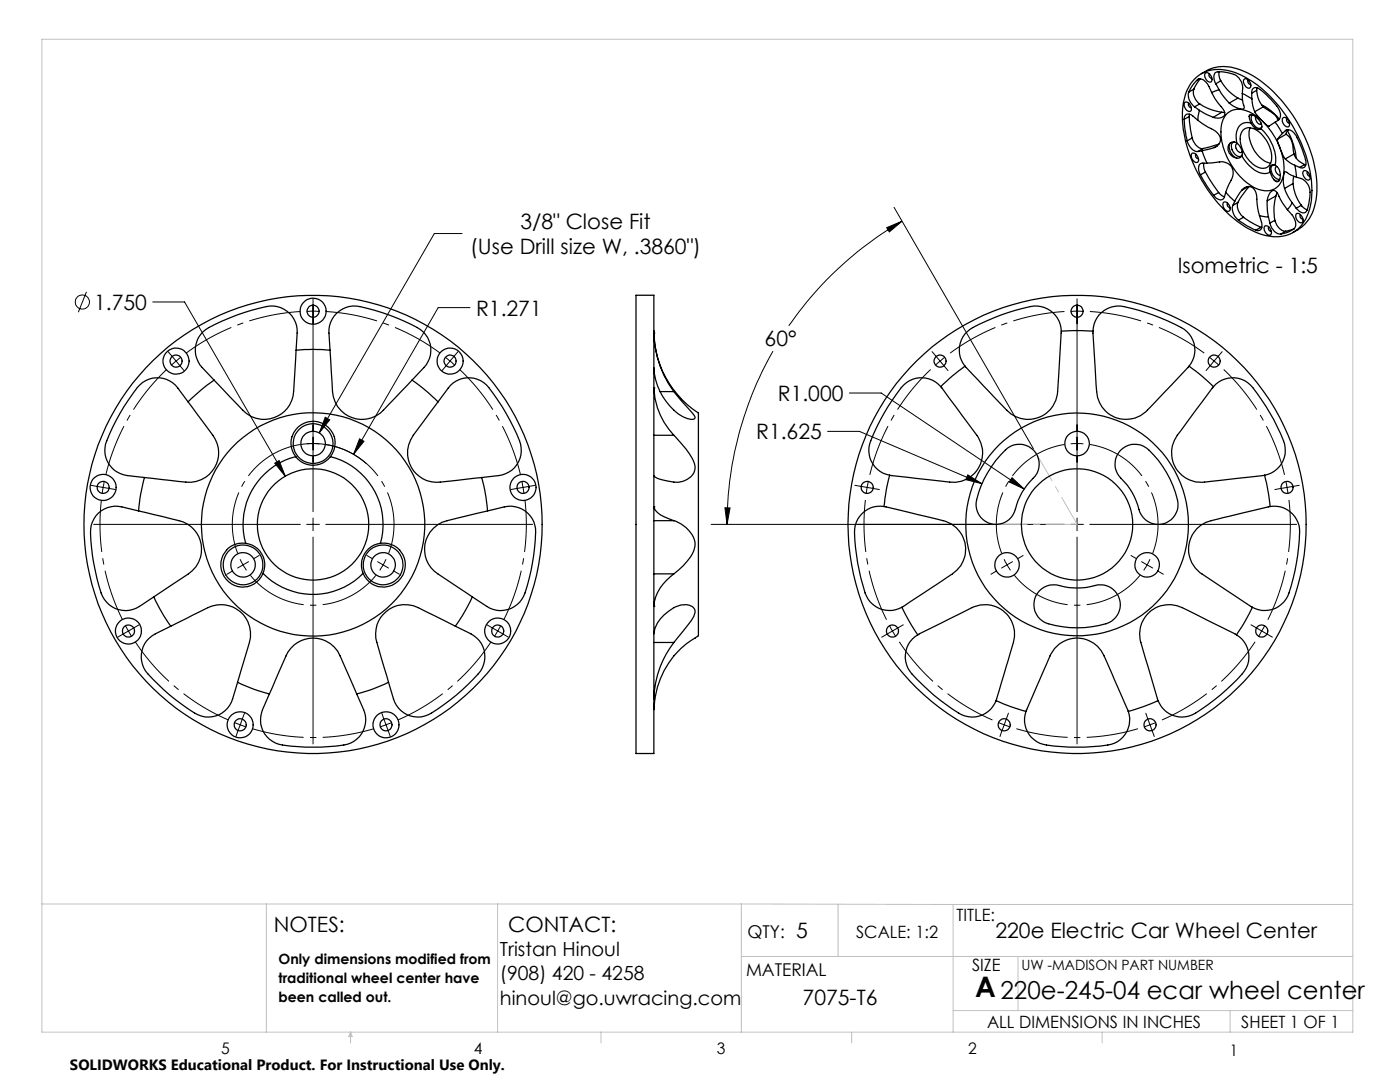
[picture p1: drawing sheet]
<svg xmlns="http://www.w3.org/2000/svg" width="279mm" height="216mm" viewBox="0 0 279 216" stroke-linecap="round" stroke-linejoin="round" font-family="sans-serif">
<g fill="none" stroke="#c0c0c0" stroke-width=".2">
<path d="M8.4 7.8h261.6v198.2h-261.6zM8.4 180.4h139.6M53.2 180.4v25.6M99.3 180.4v25.6M148 180.4v25.6M148 190.9h122M148 180.4l42.2 .1M167.3 180.4v10.5M190.2 180.5v25.5M190.2 180.5h79.8M203.2 190.9v10.7M70 206v2.1"/>
<path d="M70 206l.3 .8h-.7zM119.9 206v2.1M170 206v2.1M190.2 201.6h79.8M220 206v2.1M245.5 201.6v4.4"/>
</g>
<g fill="none" stroke="#000" stroke-width=".2">
<path d="M17.3 58.2l-1.7 4.1M62.5 59.6v42.5M92.2 46.6h-5.5l-23 39.8M177 45.4l3-1.3-2.5 2.2zM178.4 41.4l27.8 48.1M180 44.1a71.1 71.1 0 0 0-22.6 20.9M214.9 59.6v42.5M30.5 60.3h6.3l20.1 34.7M33.5 70.2l1.6 1.8M35.1 72l-.9 .9M35.1 72l1.6 1.9M36.1 71.3l-1 .7"/>
<path d="M61.2 62.1h2.5M88.8 71.3l1 .7M89.8 72l1 .9M89.8 72l-1.6 1.9M91.4 70.2l-1.6 1.8M93.8 61.4h-6.3l-16.9 29.3M154.3 70.1a69.6 69.6 0 0 0-9.2 34.5M169.5 78.4h6.4l28.5 19.2M186 70.2l1.6 1.8M187.6 72l-.9 .9M187.6 72l1.6 1.9M188.6 71.3l-1 .7"/>
<path d="M213.7 62.1h2.5M241.3 71.3l1 .7M242.3 72l1 .9M242.3 72l-1.6 1.9M243.9 70.2l-1.6 1.8M18.1 96.8l2.5 .5M20.6 97.3l-.2 1.2M20.6 97.3l2.4 .4M20.8 96l-.2 1.3M54.8 92.4l.9-.5 1.2 3.1zM60 88.7a16.1 16.1 0 0 1 13.1 3.8M61.2 88.5h2.5"/>
<path d="M64.9 83.3l.9 .5-2.1 2.6zM71.8 87.6l.8 .5-2 2.6zM104.1 96l.3 1.3M104.4 97.3l.2 1.2M104.4 97.3l-2.4 .4M106.8 96.8l-2.4 .5M165.2 86.1h6.3l24.5 10.4M170.6 96.8l2.5 .5M173.1 97.3l-.2 1.2M173.1 97.3l2.4 .4M173.3 96l-.2 1.3M193.1 94.8l2.9 1.7-3.2-.8z"/>
<path d="M202 95.3l2.4 2.3-3-1.4zM213.7 88.5h2.5M256.6 96l.3 1.3M256.9 97.3l.2 1.2M256.9 97.3l-2.5 .4M259.3 96.8l-2.4 .5M18.7 104.6h41.2M46.3 114l-1 .6M47.9 111.6l1.3 2.2M49.6 112.1l-2.2 1.2M51.7 110.8l-1 .6M61.2 104.6h2.5"/>
<path d="M62.5 103.4v2.5M62.5 107.2v41.2M65 104.6h41.3M73.2 110.8l1.1 .6M75.4 112.1l1 .6M76.4 112.7l-.6 1.1M76.4 112.7l1.1 .6M77 111.6l-.6 1.1M78.7 114l1 .6M141.9 104.6h70.5M144.7 101.3l1 .1-.6 3.2zM198.8 114l-1 .6"/>
<path d="M200.4 111.6l1.2 2.2M202.1 112.1l-2.2 1.2M204.2 110.8l-1 .6M213.7 104.6h2.5M214.9 103.4v2.5M214.9 107.2v41.2M217.5 104.6h41.3M225.7 110.8l1 .6M227.8 112.1l1.1 .6M228.9 112.7l-.7 1.1M228.9 112.7l1.1 .6M229.5 111.6l-.6 1.1"/>
<path d="M231.1 114l1.1 .6M25 124.8l.6 1.1M25.6 125.9l.7 1.1M25.6 125.9l-2.1 1.2M27.8 124.7l-2.2 1.2M97.2 124.7l2.1 1.2M99.3 125.9l-.6 1.1M99.3 125.9l2.2 1.2M99.9 124.8l-.6 1.1M177.5 124.8l1.3 2.2M180.3 124.7l-4.3 2.4M249.7 124.7l4.2 2.4"/>
<path d="M252.4 124.8l-1.3 2.2M46.7 144.2l1.2 .4M47.9 144.6l1.2 .4M47.9 144.6l-.8 2.4M48.8 142.3l-.9 2.3M76.2 142.3l.8 2.3M77 144.6l-1.2 .4M77 144.6l.9 2.4M78.2 144.2l-1.2 .4M199.2 144.2l1.2 .4M200.4 144.6l1.2 .4M200.4 144.6l-.8 2.4"/>
<path d="M201.3 142.3l-.9 2.3M228.7 142.3l.8 2.3M229.5 144.6l-1.2 .4M229.5 144.6l.9 2.4M230.7 144.2l-1.2 .4"/>
<circle cx="16.4" cy="60.3" r="1.41"/>
</g>
<g fill="none" stroke="#000" stroke-width=".2" stroke-dasharray="15.2 1.3 1.3 1.3" stroke-dashoffset="4.8" stroke-linecap="butt">
<path d="M33.3 73.7a42.5 42.5 0 0 0-12.2 21.1M60 62.2a42.5 42.5 0 0 0-22.9 8.3M87.9 70.5a42.5 42.5 0 0 0-22.9-8.3M185.7 73.7a42.5 42.5 0 0 0-12.1 21.1M212.4 62.2a42.5 42.5 0 0 0-22.8 8.3M240.3 70.5a42.5 42.5 0 0 0-22.8-8.3M20.2 99.8a42.5 42.5 0 0 0 4.2 23.9M103.9 94.8a42.5 42.5 0 0 0-12.2-21.1M172.7 99.8a42.5 42.5 0 0 0 4.2 23.9M256.4 94.8a42.5 42.5 0 0 0-12.2-21.1M27 128.1a42.5 42.5 0 0 0 18.6 15.6M100.5 123.7a42.5 42.5 0 0 0 4.3-23.9"/>
<path d="M179.5 128.1a42.5 42.5 0 0 0 18.6 15.6M253 123.7a42.5 42.5 0 0 0 4.2-23.9M50.4 145.4a42.5 42.5 0 0 0 24.2 0M79.4 143.7a42.5 42.5 0 0 0 18.6-15.6M202.8 145.4a42.5 42.5 0 0 0 24.3 0M231.9 143.7a42.5 42.5 0 0 0 18.6-15.6"/>
</g>
<path d="M60 88.7a16.1 16.1 0 0 0-12.6 21.7M212.4 88.7a16.1 16.1 0 0 0-12.5 21.7M50 114.8a16.1 16.1 0 0 0 25 0M77.6 110.4a16.1 16.1 0 0 0-12.6-21.7M202.4 114.8a16.1 16.1 0 0 0 25.1 0M230 110.4a16.1 16.1 0 0 0-12.5-21.7" fill="none" stroke="#000" stroke-width=".2" stroke-dasharray="15.2 1.3 1.3 1.3" stroke-dashoffset="2.8" stroke-linecap="butt"/>
<path d="M215 104.6l-8.1-14M215 104.6h-16.2" fill="none" stroke="#c0c0c0" stroke-width=".2" stroke-dasharray="15.2 1.3 1.3 1.3" stroke-dashoffset="9.1"/>
<g fill="#000">
<path d="M177 45.4l3-1.3-2.5 2.2zM144.7 101.3l1 .1-.6 3.2z"/>
<path d="M71.8 87.6l-1.2 3.1 2-2.6zM54.8 92.4l2.1 2.6-1.2-3.1zM64.9 83.3l-1.2 3.1 2.1-2.6zM202 95.3l-.6 .9 3 1.4zM193.1 94.8l-.3 .9 3.2 .8z"/>
</g>
<g fill="none" stroke="#000" stroke-width=".25">
<path d="M237.2 18.4a2.78 2.78 0 0 0 1.2 2.9M238.3 17.8a2.87 2.87 0 0 0 1.1 2.9M238.3 17.8l-1.1 .6M238.4 15.8a7.1 7.1 0 0 1 7.4-1.5 22.6 22.6 0 0 1 11.7 10.1 25.6 25.6 0 0 1 4.2 15.5 8 8 0 0 1-4.6 6.9 10.2 10.2 0 0 1-8.5-1.5 28.9 28.9 0 0 1-12.6-21.6 11.1 11.1 0 0 1 2.4-7.9zM239 15.9a1.63 1.63 0 0 1 2.1 1.1l.7 1.5M239 15.9a7.5 7.5 0 0 0-1.8 2.5M239.2 15.8l-.2 .1M239.6 15.7l-.8 1.1-.5 1M239.7 14.7a8.2 8.2 0 0 1 8.8-.4 24.8 24.8 0 0 1 10.8 10.9 24 24 0 0 1 3.3 14.7 8 8 0 0 1-4.6 6.5M240.5 14.7a.91 .91 0 0 1 1.3 .8 .55 .55 0 0 1-.1 .8 .55 .55 0 0 1-.8-.2 1.41 1.41 0 0 1-.4-1.4zM241.4 14.7a.55 .55 0 0 0 .5 .9M241.8 18.5l.6 1.1 1.3 1.6a1.43 1.43 0 0 1 .5 2l-.9 .4-1.2-.2"/>
<path d="M242.6 16.7a1.8 1.8 0 0 1 .1-2.3 6.1 6.1 0 0 1 4.4 1 2.98 2.98 0 0 1 .9 2.2l-.1 1.1M242.6 16.7l.7 1.2M243.3 17.9l-1.5 .6M243.3 17.9l.5 .8 1.5 1.9M243.3 14.3v.1a2.65 2.65 0 0 0 .3 1.7M243.6 16.1a9.6 9.6 0 0 0 3.5 3.5M243.6 16.1l-1 .6M247.1 19.6l.9 .4M247.1 19.6l-1.8 1M247.9 18.7l1.9 1.1M247.9 18.7v.9l.3 1.4a.46 .46 0 0 1 .1 .6 .46 .46 0 0 1-.6 .2l-1.2-.5-1.2-.7M248.3 15.8a1.03 1.03 0 0 1 1.3 .9 .59 .59 0 0 1-.3 .9 .59 .59 0 0 1-.8-.4 1.12 1.12 0 0 1-.2-1.4z"/>
<path d="M249.1 16a.54 .54 0 0 0 .5 .8M249.8 18.6a.94 .94 0 0 1 .6-1.1 .94 .94 0 0 1 1.1 .4l1.7 1.5a7.7 7.7 0 0 1 2.2 3 1.47 1.47 0 0 1-.2 1.6l-.7 .4M249.8 18.6v1.2M249.8 19.8l.2 1.3 .4 1.2M250.8 18a5 5 0 0 0 1.3 3.3M250.8 18l-1 .6M250.9 17.5l-.1 .5M236.3 23.8a.95 .95 0 0 1 .6-1 .95 .95 0 0 1 1.2 .4l.9 .8M236.3 23.8l.2 2.1 .4 2.2M236.5 20.4a1.17 1.17 0 0 1 1.1 1.8 1.24 1.24 0 0 1-1.1-1.8zM236.9 28.1a2.57 2.57 0 0 0 2.2 2.1M237.3 20.6a.55 .55 0 0 0 .4 .8"/>
<path d="M237.3 23.2l.3 2.7 .3 1.6M237.3 23.2l-1 .6M237.4 22.8l-.1 .4M237.9 30.6a1.18 1.18 0 0 1 1.1 1.8 1.24 1.24 0 0 1-1.1-1.8zM237.9 27.5a2.41 2.41 0 0 0 2.2 2.1M237.9 27.5l-1 .6M238.4 21.3l1 .7M238.7 30.8a.55 .55 0 0 0 .5 .8M239 24l2.1 1.4a3.1 3.1 0 0 1 2.5 2.5l-.4 .9-.9 .7M239.4 22l-.4 2M239.4 22l2.7 1.4M239.4 20.7l2.3 1.2 2.1 .5"/>
<path d="M239.4 20.7l-1 .6M239.6 34.9l1.2 2.1 1.4 2M239.9 30.1l.9 2.5M239.9 30.1l-.8 .1M240.1 29.6l-1 .6M240.3 32.6a2.62 2.62 0 0 0 .3 1.7M240.6 34.3l2.6 4.1M240.6 34.3l-1 .6M240.8 32.6h-.8a1.02 1.02 0 0 0-.7 1.5l.3 .8M240.8 32.6l1.5-.1a3.1 3.1 0 0 1 3.5 .8 3.1 3.1 0 0 1-.5 3.5l-.7 1.6M242.3 29.5l-2.4 .6M243 29.1l-.7 .4"/>
<path d="M243.2 38.4l.6 .6 .6 .3M243.2 38.4l-1 .6M243.3 28.8l-3.2 .8M243.8 22.4h.6M243.8 22.4l-1.7 1M244.6 38.4l-.2 .9a.94 .94 0 0 1-1.6 .3l-.6-.6M244.6 38.4l1.8 1.8M244.9 22.7a4 4 0 0 1 4.8-.2 13.4 13.4 0 0 1 6.5 12.2 3.6 3.6 0 0 1-5.3 3 13.5 13.5 0 0 1-7.2-12.3 4.4 4.4 0 0 1 1.2-2.7zM245.6 28.5l.6-.2 .6 .3M245.6 28.5a1.84 1.84 0 0 0-.3 1.9 1.84 1.84 0 0 0 1.5 1.1M245.6 28.5a2.23 2.23 0 0 0 1.2 3M246.4 28.4a.81 .81 0 0 0-.6 1.3 1.86 1.86 0 0 0 1.7 1.5l.4-.3"/>
<path d="M246.8 28.6a2.44 2.44 0 0 1 1 2.5M246.9 28.6a.95 .95 0 0 0 .4 1.7l.3 .1 .3-.1M247.8 38a1.59 1.59 0 0 1 1.8-.7 1.59 1.59 0 0 1 1.2 1.5l.1 2.3 .5 1.9M247.8 38l-1.4 2.2M247.8 31.1a6.4 6.4 0 0 0 4.6 3.5l1.1-.2M247.8 31.1l-.4 .4h-.6M248.1 25.9a2.2 2.2 0 0 1 3 .3 6.4 6.4 0 0 1 2.5 6.3 1.96 1.96 0 0 1-3.1 .6 6.6 6.6 0 0 1-2.9-6.3zM249.1 37.2l-1.3 .8M249.3 37.2l-1.5 1.9-.7 1.3M249.3 23.2v-.2a.77 .77 0 0 1 1.2 .2 2.23 2.23 0 0 1 1.2 2.3l-.1 .2M249.3 23.2l.4 1.4M249.5 25.5a6.2 6.2 0 0 0 2.5 6.4l.6 .3 1 .4"/>
<path d="M249.6 22.9l-.3 .3M249.7 24.6a2.27 2.27 0 0 0-3 2.4l.1 1.6M249.7 24.6a1.84 1.84 0 0 0 1.8 1.2l.1-.1M249.9 22.9a1.93 1.93 0 0 0 1.6 2.7l.3-.3M250.4 22.3l1 1.3 1.4 1.4 .4 .2M250.6 23.3v.1a1.17 1.17 0 0 0 1.1 1.4M251.6 25.7a8.2 8.2 0 0 1 2.9 7.2M251.8 21a10.2 10.2 0 0 1 3.5 2.8M252.1 21.3l2.3 1.6 .4 .5 .2 .6M252.1 21.3l-1.7 1M253.5 34.4l.7 1.4M254.2 35.8l.5 .3h.5"/>
<path d="M254.3 32.9a.87 .87 0 0 0-.5 1.5 1.77 1.77 0 0 0 1.6 1.4M254.5 32.9a2.3 2.3 0 0 1 .6 3.3h-.5l-.4-.4M254.5 32.9a.83 .83 0 0 0-1 .2 .83 .83 0 0 0-.1 1l.1 .3M254.5 24.4l1.4 2.2M254.5 24.4l-1.2 .8M254.6 39.1a10.3 10.3 0 0 0-.2 4.9M254.6 39.1l-1.7 1M254.8 33.2a.88 .88 0 0 0 .2 1.5l.5 .3M254.9 38.5l-.3 .6M255 27.8l.1 .8 .8 2.1 .6 1M255.9 26.6l-.9 1.2M256 23.6a.92 .92 0 0 1 1.3 .8 .55 .55 0 0 1-.1 .9 .55 .55 0 0 1-.8-.3 1.41 1.41 0 0 1-.4-1.4z"/>
<path d="M256.4 37.6l.8 1.8 .7 1.1M256.5 31.7l1.1 .9 .8 .4M256.5 26.1a1.41 1.41 0 0 1 2 .8l1.1 2.1a10.4 10.4 0 0 1 1 3.8 .81 .81 0 0 1-1.2 .6M256.5 26.1l-.6 .5M256.7 26.8l.7 .7 .4 .7 .4 2.5M256.7 26.8l-1.7 1M256.8 25.9l-.3 .2M256.9 23.7a.55 .55 0 0 0 .4 .8M257 26.1a13.7 13.7 0 0 1 1.7 5.5M257.1 25.9l-.3 .5-.1 .4M258.1 36.6a8.1 8.1 0 0 0 1.6 4.4M258.1 36.6l-1.7 1"/>
<path d="M258.2 35.2l-.1 1.4M258.2 30.7a3.7 3.7 0 0 0 2.2 2.1M258.2 30.7l-1.7 1M258.4 33l.3 2.3M258.4 33l1 .4M258.7 35.3l1 .3a3.3 3.3 0 0 1 1.6 4.2 4.1 4.1 0 0 1-.9 2.6 1.74 1.74 0 0 1-1.7-.8M258.7 35.3l-1-.3-1.1-.7a1.61 1.61 0 0 0-.5 1.5l.3 1.8M260.2 34.1a1.17 1.17 0 0 1 1.1 1.8 1.24 1.24 0 0 1-1.1-1.8zM260.4 32.8l.2 .1M260.4 32.8l-1 .6M260.9 34.3a.58 .58 0 0 0 .5 .8M126.9 58.9h3.6v91.5h-3.6z"/>
<path d="M244.2 40.4a1.18 1.18 0 0 1 1.1 1.7 1.24 1.24 0 0 1-1.1-1.7zM245 40.5a.55 .55 0 0 0 .5 .9M246 41a2.83 2.83 0 0 0 1.2 2.9M246.4 40.2l-.4 .8M247.1 40.4a2.81 2.81 0 0 0 1.1 3M247.1 40.4l-1.1 .6M247.2 43.9l1.7 1.2 1.7 .8M248.2 43.4l1.2 .8 2.2 1.2M248.2 43.4l-1 .5M251.4 43l.3 1.3a1.14 1.14 0 0 1-.7 1.7l-.4-.1M251.4 43l1.8 .3M251.6 45.4l-1 .5"/>
<path d="M251.6 45.4h.2M252.3 45.2a.91 .91 0 0 1 1.4 .9 .54 .54 0 0 1-.2 .8 .54 .54 0 0 1-.7-.3 1.33 1.33 0 0 1-.5-1.4zM252.9 40.1a2.18 2.18 0 0 1 1.3-2.1l.3 .1 .4 .4 1 1.9 1 1.4M252.9 40.1v2l.3 1.2M253.2 43.3l.2 1.2M253.2 45.3a.55 .55 0 0 0 .5 .8M253.4 44.5a2.55 2.55 0 0 0 2.2 2.2M254.4 44l.1 .1a2.62 2.62 0 0 0 2.1 2M254.4 44l-1 .5M256.6 46.1l-1 .6M256.9 41.8l.9 1a2.27 2.27 0 0 1 .4 2.9 6.1 6.1 0 0 1-2.6 1M257.9 40.5l-1 1.3"/>
<path d="M257.9 40.5l.8 1.1M258.3 45.6l-1.7 .5M258.7 42.7a1.18 1.18 0 0 1 1.2 1.7 1.24 1.24 0 0 1-1.2-1.7zM259.5 42.8a.55 .55 0 0 0 .5 .9M259.7 41l.4 .5 .8 .4M259.7 41l-1 .6M42.7 75.8a37.9 37.9 0 0 0-5.2 4.4M59.1 69.9a32.6 32.6 0 0 1 6.8 0M59.1 69.9l-.3 4.9a17.4 17.4 0 0 1-.6 5.1 5.9 5.9 0 0 1-9.8 1.9l-5.7-6M59.1 69.9a10.1 10.1 0 0 0-.1-5.6 5.2 5.2 0 0 0-5.8-3.1 41.6 41.6 0 0 0-12.1 4.6 5 5 0 0 0-.7 7.5l2.3 2.5M65.9 69.9l.4 6.2a7.5 7.5 0 0 0 1.8 5.9 5.8 5.8 0 0 0 8.4-.2l5.7-6M65.9 69.9a10.1 10.1 0 0 1 .1-5.6 5.2 5.2 0 0 1 5.8-3.1 41.6 41.6 0 0 1 12.1 4.6 5 5 0 0 1 .7 7.5l-2.4 2.5"/>
<path d="M82.2 75.8a37.9 37.9 0 0 1 5.2 4.4M130.5 66a19.9 19.9 0 0 0 8.9 16.5v43.9a.87 .87 0 0 1-.7 .9 16.8 16.8 0 0 0-8.2 14.3M130.5 77.4a14.7 14.7 0 0 0 4 9.5M130.5 73.3a12.2 12.2 0 0 0 5.8 9.9 2.37 2.37 0 0 0 2.3 .3l.1-.3-.3-.5-3.9-4.6M130.5 66.5a20.5 20.5 0 0 0 4 11.6M130.5 77.4h.1M130.5 66.5h.1M131.7 78.1h2.8M187.7 77.2l5.3 7.1a16 16 0 0 1 2.8 4.1 5.9 5.9 0 0 1-6.3 7.8l-11.9-1.4M187.7 77.2a5.1 5.1 0 0 0-7.8 .1 37.8 37.8 0 0 0-6.5 12 5.1 5.1 0 0 0 4.2 5.5M192.6 73.1l-2.5 1.9-2.4 2.2M211.8 66.1l-.5 8.9a18.4 18.4 0 0 1-.6 4.9 6 6 0 0 1-10.6 1.1l-7.5-7.9"/>
<path d="M211.8 66.1l2.4-.1 3.9 .1M211.8 66.1a5.1 5.1 0 0 0-6.2-4.9 42.1 42.1 0 0 0-12 4.5 5.1 5.1 0 0 0-1 7.4M218.1 66.1l.6 9.6a12.8 12.8 0 0 0 .8 4.7 5.8 5.8 0 0 0 9.5 1.4l8.3-8.7M218.1 66.1a5.1 5.1 0 0 1 6.2-4.9 42.8 42.8 0 0 1 12.1 4.5 5.1 5.1 0 0 1 .9 7.4M237.3 73.1l2.5 1.9 2.4 2.2M242.2 77.2l-5.8 7.7a9.9 9.9 0 0 0-2.6 5 5.9 5.9 0 0 0 6.6 6.3l12-1.4M242.2 77.2a5.1 5.1 0 0 1 7.8 .1 43.3 43.3 0 0 1 6.4 11.3 5.1 5.1 0 0 1-4 6.2M28.8 95.3a34.7 34.7 0 0 0-1.1 6.7M37.5 80.2l3 4a16.8 16.8 0 0 1 2.8 4.3 5.9 5.9 0 0 1-6.2 7.7l-8.3-.9M37.5 80.2l-2-2.8a5.1 5.1 0 0 0-8.1-.1 42.7 42.7 0 0 0-6.3 11.3 5.1 5.1 0 0 0 4.3 6.3l3.4 .4M59 91.1a4.4 4.4 0 0 1 .5-5.9 4.4 4.4 0 0 1 5.9 0 4.4 4.4 0 0 1 .5 5.9M59 91.1a13.9 13.9 0 0 0-10 17.3"/>
<path d="M59 91.1a4.3 4.3 0 0 0 6.9 0M65.9 91.1a13.9 13.9 0 0 1 10 17.3M87.4 80.2l-3.8 5.2a7.6 7.6 0 0 0-2.2 5.5 5.9 5.9 0 0 0 6.5 5.3l8.2-.9M87.4 80.2l2.1-2.8a5.1 5.1 0 0 1 8-.1 42.7 42.7 0 0 1 6.4 11.3 5.1 5.1 0 0 1-4.4 6.3l-3.4 .4M96.1 95.3a34.7 34.7 0 0 1 1.2 6.7M130.5 86.9h4M134.5 86.9l.4 .3a14.9 14.9 0 0 1 3.7 5.4 2.8 2.8 0 0 1-2.3 3.4 7.2 7.2 0 0 1-4-.2l-1.1-.3-.7-.6M177.6 94.8l-.8 3.1-.4 3.2M200.7 89.7a4 4 0 0 1 5.6 .2 4 4 0 0 1-.1 5.6 13.1 13.1 0 0 0-3.8 6.7 4 4 0 0 1-4.9 2.2 4 4 0 0 1-2.6-4.7 20.9 20.9 0 0 1 5.8-10zM223.6 89.9a4 4 0 0 1 5.6-.2 20.1 20.1 0 0 1 5.9 10.6 4 4 0 0 1-3.3 4.3 4 4 0 0 1-4.5-3 13.4 13.4 0 0 0-4-6.6 4 4 0 0 1 .3-5.1zM252.4 94.8l.8 3.9 .3 2.4M27.7 102l4.8 1.1a19.9 19.9 0 0 1 4.9 1.5 5.9 5.9 0 0 1 .2 9.9l-6.9 4.6"/>
<path d="M27.7 102a10.3 10.3 0 0 0-5.5-.9 5 5 0 0 0-4.1 5.2 41.6 41.6 0 0 0 2.4 12.7 5.1 5.1 0 0 0 7.3 2l2.9-1.9M30.7 119.1a36.4 36.4 0 0 0 3.4 5.9M49 108.4a4.4 4.4 0 0 0-4.8 3.4 4.4 4.4 0 0 0 2.9 5.1 4.4 4.4 0 0 0 5.4-2.5M49 108.4a4.4 4.4 0 0 1 3.5 6M52.5 114.4a13.9 13.9 0 0 0 20 0M75.9 108.4a4.4 4.4 0 0 1 4.9 3.4 4.4 4.4 0 0 1-3 5.1 4.4 4.4 0 0 1-5.3-2.5M75.9 108.4a4.4 4.4 0 0 0-3.4 6M94.3 119.1a36.4 36.4 0 0 1-3.4 5.9M97.3 102l-8 1.9a5.9 5.9 0 0 0-4.5 4.7 5.9 5.9 0 0 0 2.6 5.9l6.9 4.6M97.3 102a10.3 10.3 0 0 1 5.5-.9 5 5 0 0 1 4.1 5.2 41.6 41.6 0 0 1-2.4 12.7 5.1 5.1 0 0 1-7.3 2l-2.9-1.9M130.5 101.1a3.3 3.3 0 0 0 2 2l2 .8M130.5 101.1h.1"/>
<path d="M130.5 103.9h4M130.5 114.5h4M134.5 114.5a8.9 8.9 0 0 0-4 6.5M134.5 103.9a6.1 6.1 0 0 1 4.2 4.4l-.1 1.1a8.5 8.5 0 0 1-3.2 4.4l-.9 .7M176.4 101.1l8.7 2a19.1 19.1 0 0 1 4.7 1.4 6 6 0 0 1 2.9 5.6 6 6 0 0 1-3.6 5.1l-9.1 6M176.4 101.1a5.1 5.1 0 0 0-5.9 5.2 41.2 41.2 0 0 0 2.4 12.7 5 5 0 0 0 7.1 2.2M207.4 117.9a4.2 4.2 0 0 1 4.9-.8 13.8 13.8 0 0 0 6.8-.4 4 4 0 0 1 4.4 3.1 4 4 0 0 1-2.8 4.7 20.6 20.6 0 0 1-12.1-.3 4 4 0 0 1-1.2-6.3zM253.5 101.1l-9.4 2.2a13.7 13.7 0 0 0-4.5 1.5 5.9 5.9 0 0 0 .3 9.7l10 6.7M253.5 101.1a5.1 5.1 0 0 1 5.9 5.2 42.5 42.5 0 0 1-2.4 12.7 5.1 5.1 0 0 1-7.1 2.2M34.1 125l4.4-2.3a15.9 15.9 0 0 1 4.7-2 5.9 5.9 0 0 1 6.6 7.5l-2.4 7.9M34.1 125a10.9 10.9 0 0 0-4.8 2.8 5.1 5.1 0 0 0 .2 6.6 40.7 40.7 0 0 0 10 8.2 5 5 0 0 0 6.9-3.1l1-3.4M47.4 136.1a30.2 30.2 0 0 0 6.4 2.4"/>
<path d="M53.8 138.5l1.9-4.6a17.1 17.1 0 0 1 2.4-4.6 5.9 5.9 0 0 1 9.8 1.6l3.3 7.6M53.8 138.5a10.5 10.5 0 0 0-1.8 5.2 5.1 5.1 0 0 0 4.4 5 42.6 42.6 0 0 0 12.9-.2 5.1 5.1 0 0 0 3.3-6.9l-1.4-3.1M77.5 136.1a30.2 30.2 0 0 1-6.3 2.4M90.9 125l-5.8-2.9a6.8 6.8 0 0 0-6.6-1 5.8 5.8 0 0 0-3.3 7.1l2.3 7.9M90.9 125a10.9 10.9 0 0 1 4.7 2.8 5.1 5.1 0 0 1-.1 6.6 40.7 40.7 0 0 1-10.1 8.2 5 5 0 0 1-6.9-3.1l-1-3.4M130.5 126.5a7.3 7.3 0 0 1 4.4-5.4 3.2 3.2 0 0 1 3.5 .1 1.7 1.7 0 0 1-.2 2.3l-3.7 4.7M130.5 121h.1M130.5 139.5h.1M130.5 128.2h4M134.5 128.2a19.2 19.2 0 0 0-4 11.3M180 121.2l1.5 2.8 1.7 2.7M183.2 126.7l7.9-4a15.5 15.5 0 0 1 4.5-2 6 6 0 0 1 5.8 2.4 6 6 0 0 1 .5 6.3l-3.1 10.4"/>
<path d="M183.2 126.7a5.1 5.1 0 0 0-1.2 7.7 41.4 41.4 0 0 0 9.9 8.2 5.1 5.1 0 0 0 6.9-2.8M198.8 139.8l2.9 1.2 3.1 1M231.1 139.8l-2.9 1.2-3 1M246.8 126.7l-8.6-4.4a10.2 10.2 0 0 0-5.5-1.6 5.9 5.9 0 0 0-5 7.5l3.4 11.6M246.8 126.7a5.1 5.1 0 0 1 1.1 7.7 41.4 41.4 0 0 1-10 8.2 5.1 5.1 0 0 1-6.8-2.8M249.9 121.2l-1.4 2.8-1.7 2.7M204.8 142l3.5-8.2a17 17 0 0 1 2.2-4.4 5.9 5.9 0 0 1 9.8 1.5l4.9 11.1M204.8 142a5.1 5.1 0 0 0 4 6.7 36.6 36.6 0 0 0 13.6-.4 5.1 5.1 0 0 0 2.8-6.3"/>
<circle cx="35.1" cy="72" r="1.21"/>
<circle cx="35.1" cy="72.1" r="2.6"/>
<circle cx="62.5" cy="62.1" r="1.2"/>
<circle cx="62.5" cy="62.1" r="2.61"/>
<circle cx="89.8" cy="72" r="1.2"/>
<circle cx="89.8" cy="72.1" r="2.6"/>
<circle cx="187.6" cy="72" r="1.2"/>
<circle cx="215" cy="62.1" r="1.2"/>
<circle cx="242.3" cy="72" r="1.21"/>
<circle cx="20.6" cy="97.3" r="2.6"/>
<circle cx="20.6" cy="97.3" r="1.21"/>
<circle cx="62.5" cy="88.5" r="2.45"/>
<circle cx="62.5" cy="88.5" r="4"/>
<circle cx="104.4" cy="97.3" r="1.21"/>
<circle cx="104.4" cy="97.3" r="2.61"/>
<circle cx="173.1" cy="97.3" r="1.21"/>
<circle cx="215" cy="88.5" r="2.45"/>
<circle cx="256.9" cy="97.3" r="1.21"/>
<circle cx="48.5" cy="112.7" r="4"/>
<circle cx="48.5" cy="112.7" r="2.45"/>
<circle cx="62.5" cy="104.6" r="22.3"/>
<circle cx="62.5" cy="104.7" r="11.1"/>
<circle cx="62.5" cy="104.7" r="45.7"/>
<circle cx="76.5" cy="112.7" r="2.44"/>
<circle cx="76.5" cy="112.7" r="4"/>
<circle cx="201" cy="112.7" r="2.44"/>
<circle cx="214.9" cy="104.7" r="22.2"/>
<circle cx="215" cy="104.6" r="11.1"/>
<circle cx="215" cy="104.6" r="45.7"/>
<circle cx="228.9" cy="112.7" r="2.46"/>
<circle cx="25.6" cy="125.9" r="2.6"/>
<circle cx="25.6" cy="125.9" r="1.21"/>
<circle cx="99.3" cy="125.9" r="2.6"/>
<circle cx="99.3" cy="125.9" r="1.21"/>
<circle cx="178.1" cy="125.9" r="1.21"/>
<circle cx="251.8" cy="125.9" r="1.21"/>
<circle cx="47.9" cy="144.6" r="2.6"/>
<circle cx="47.9" cy="144.6" r="1.22"/>
<circle cx="77" cy="144.6" r="2.6"/>
<circle cx="77" cy="144.6" r="1.22"/>
<circle cx="200.4" cy="144.6" r="1.22"/>
<circle cx="229.5" cy="144.6" r="1.22"/>
</g>
<text font-size="5.6" x="194.6" y="199">A</text>
<text font-size="4.9" x="199.7" y="199.4">220e-245-04 ecar wheel center</text>
<g font-size="4.2">
<text x="103.9" y="45.7">3/8&quot; Close Fit</text>
<text x="93.8" y="50.7">(Use Drill size W, .3860&quot;)</text>
<text x="235" y="54.5">Isometric - 1:5</text>
<text x="18.8" y="61.8">1.750</text>
<text x="95" y="63">R1.271</text>
<text x="152.6" y="69.1">60°</text>
<text x="155.2" y="80">R1.000</text>
<text x="150.9" y="87.7">R1.625</text>
<text x="54.6" y="185.9">NOTES:</text>
<text x="101.4" y="185.9">CONTACT:</text>
<text x="158.9" y="187.1">5</text>
<text x="198.7" y="187.1">220e Electric Car Wheel Center</text>
<text x="160.2" y="200.5">7075-T6</text>
</g>
<g font-size="3.9">
<text x="99.8" y="190.7">Tristan Hinoul</text>
<text x="99.8" y="195.6">(908) 420 - 4258</text>
<text x="99.8" y="200.5">hinoul@go.uwracing.com</text>
</g>
<g font-size="3.5">
<text x="149.2" y="187.2">QTY:</text>
<text x="148.9" y="194.7">MATERIAL</text>
</g>
<g font-size="3.4">
<text x="190.9" y="183.8">TITLE:</text>
<text x="170.9" y="187.2">SCALE: 1:2</text>
<text x="194" y="193.8">SIZE</text>
<text x="197" y="205.1">ALL DIMENSIONS IN INCHES</text>
<text x="247.7" y="205.1">SHEET 1 OF 1</text>
</g>
<g font-size="3.2">
<text x="44.2" y="210.4">5</text>
<text x="94.6" y="210.3">4</text>
<text x="143.1" y="210.4">3</text>
<text x="193.2" y="210.3">2</text>
<text x="245.4" y="210.6">1</text>
</g>
<text font-size="3" x="14" y="213.5">SOLIDWORKS Educational Product. For Instructional Use Only.</text>
<g font-size="2.8">
<text x="55.6" y="192.4">Only dimensions modified from</text>
<text x="55.6" y="196.2">traditional wheel center have</text>
<text x="203.8" y="193.5">UW -MADISON PART NUMBER</text>
<text x="55.6" y="200">been called out.</text>
</g>
</svg>
